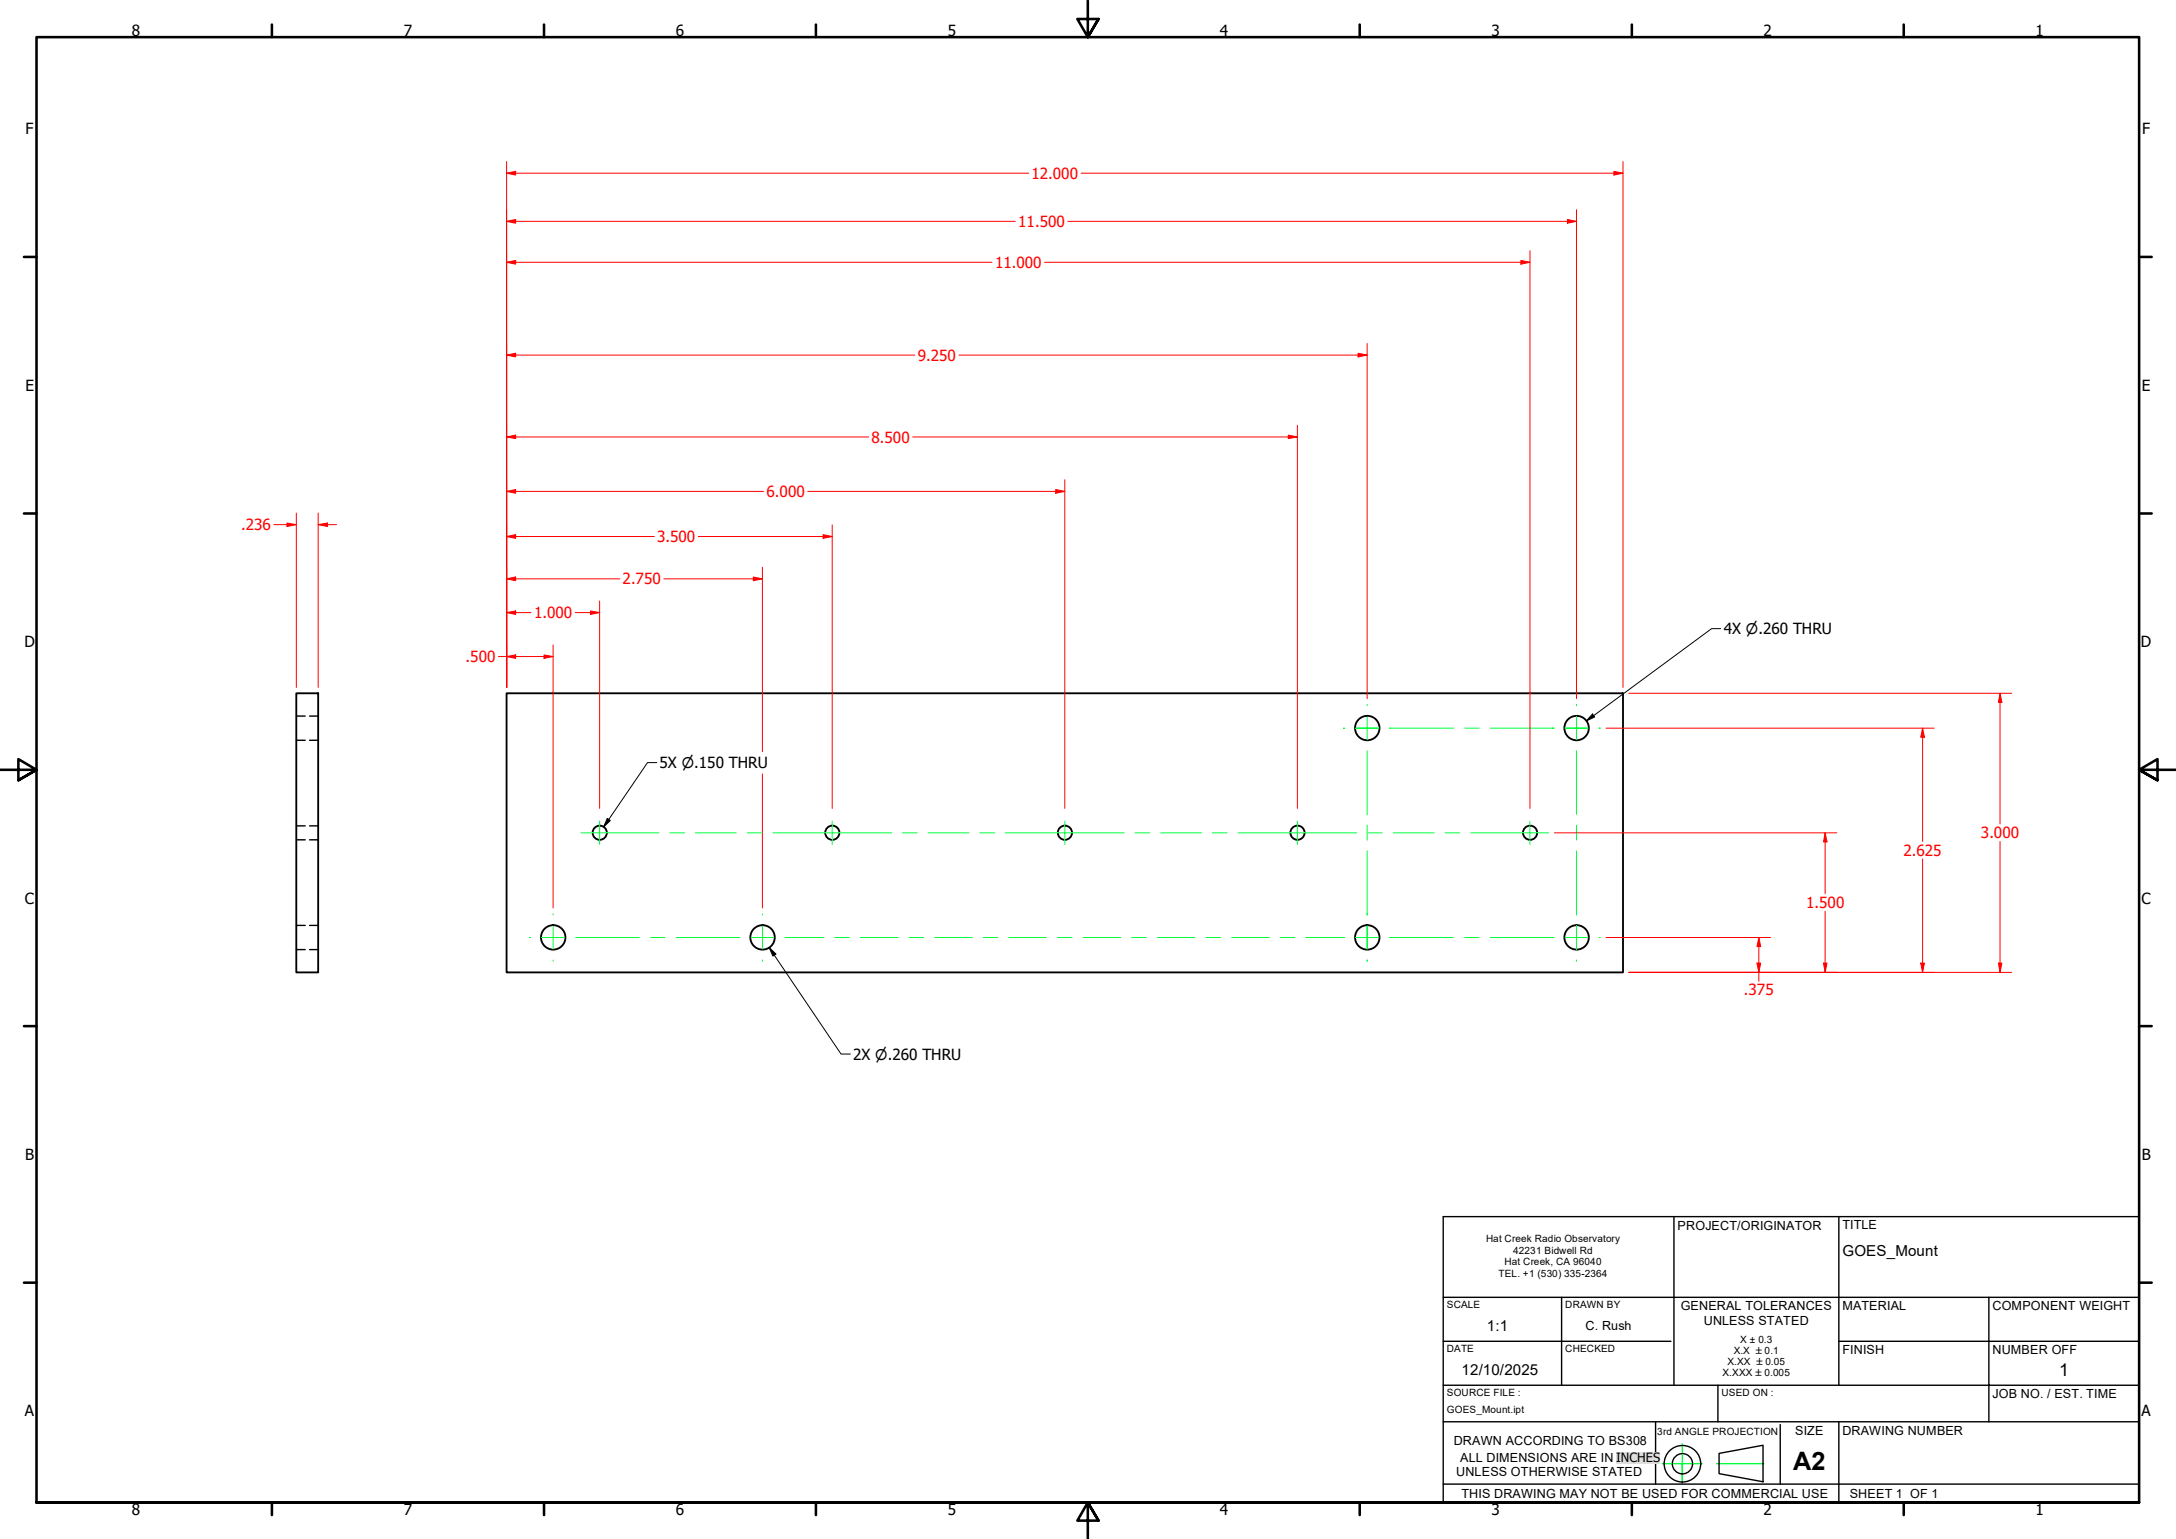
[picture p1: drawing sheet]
<svg xmlns="http://www.w3.org/2000/svg" width="594mm" height="420mm" viewBox="0 0 594 420" stroke-linecap="round" stroke-linejoin="round" font-family="sans-serif">
<!-- layer: Visible (ANSI) -->
<g fill="none" stroke="#000" stroke-width=".51">
<path d="M80.9 189.3h6v76.2h-6zM138.3 189.3h304.8v76.2h-304.8z"/>
<circle cx="373.3" cy="198.8" r="3.3"/>
<circle cx="430.4" cy="198.8" r="3.3"/>
<circle cx="163.7" cy="227.3" r="1.94"/>
<circle cx="227.2" cy="227.3" r="1.94"/>
<circle cx="290.7" cy="227.3" r="1.94"/>
<circle cx="354.2" cy="227.3" r="1.94"/>
<circle cx="417.7" cy="227.3" r="1.94"/>
<circle cx="151" cy="255.9" r="3.3"/>
<circle cx="208.2" cy="255.9" r="3.3"/>
<circle cx="373.3" cy="255.9" r="3.3"/>
<circle cx="430.4" cy="255.9" r="3.3"/>
</g>
<!-- layer: Hidden (ANSI) -->
<path d="M80.9 195.5h2.4M84.5 195.5h2.4M80.9 202.1h2.4M84.5 202.1h2.4M80.9 229.3h2.4M80.9 225.5h2.4M84.5 229.3h2.4M84.5 225.5h2.4M80.9 252.6h2.4M80.9 259.2h2.4M84.5 252.6h2.4M84.5 259.2h2.4" fill="none" stroke="#000" stroke-width=".38"/>
<!-- layer: Border (ANSI) -->
<g fill="none" stroke="#000" stroke-width=".7">
<path d="M74.2 6.7v3.4M148.5 6.7v3.4M222.8 6.7v3.4M297 .2v9.9l-2.9-4.9h5.8l-2.9 4.9 2.9-4.9M371.2 6.7v3.4M445.5 6.7v3.4M519.7 6.7v3.4M6.5 70.1h3.5M584 70.1h3.4M6.5 140.2h3.5M584 140.2h3.4M0 210.2h10l-5-3v5.8l5-2.8-5 2.8"/>
<path d="M594 210.2h-10l5-3v5.8l-5-2.8 5 2.8M6.5 280.1h3.5M584 280.1h3.4M6.5 350.2h3.5M584 350.2h3.4M10 410.2v-400.1h574v400.1h-574h574M74.2 410.2v3.4M148.5 410.2v3.4M222.8 410.2v3.4M299.9 415.1l-2.9-4.9 2.9 4.9h-5.8l2.9-4.9v10M371.2 410.2v3.4M445.5 410.2v3.4"/>
<path d="M519.7 410.2v3.4"/>
</g>
<!-- layer: Sketch Geometry(Design Office) -->
<g fill="none" stroke="#000" stroke-width=".38">
<path d="M394 332.1h190v78.1h-190zM457 332.1v46.1M502 332.1v46.1M394 354.2h190M426.3 354.2v24M543 354.2v24h41M394 366.2h62.2M394 378.2h108M469 378.2v10M502 366.2h82M502 378.2h41v10M394 388.2h190"/>
<path d="M452 388.2v17M459.3 399.6v5.3M469.3 396.8l12-2.2v9.9l-12-2.2zM486 388.9v16.3M502 388.2v22M394 405.2h190"/>
<circle cx="459.3" cy="399.6" r="5"/>
<circle cx="459.3" cy="399.6" r="2.76"/>
</g>
<path d="M453.8 399.6h10.9M459.3 394.2v10.7M468.7 399.6h12.8" fill="none" stroke="#0f0" stroke-width=".38"/>
<!-- layer: Symbol (ANSI) -->
<path d="M441.3 396.5h12v3.1h-12z" fill-rule="evenodd" fill="#e6e0db"/>
<!-- layer: Dimension (ANSI) -->
<path d="M78.4 143.2h2.5" fill="none" stroke="#f00" stroke-width=".27"/>
<path d="M78.4 142.8l2.5 .4-2.5 .5z" fill="#f00"/>
<path d="M78.4 142.8l2.5 .4-2.5 .5zM86.9 143.2h2.5" fill="none" stroke="#f00" stroke-width=".27"/>
<path d="M86.9 143.2l2.5-.4v.9z" fill="#f00"/>
<path d="M138.3 47.3h2.5M74.7 143.2h3.7M80.9 140.1v47.6M86.9 143.2l2.5-.4v.9zM86.9 140.1v47.6M89.4 143.2h2.5" fill="none" stroke="#f00" stroke-width=".27"/>
<path d="M138.3 47.3l2.5-.5v1z" fill="#f00"/>
<path d="M138.3 47.3l2.5-.5v1zM440.6 47.3h2.5" fill="none" stroke="#f00" stroke-width=".27"/>
<path d="M440.6 46.8l2.5 .5-2.5 .5z" fill="#f00"/>
<path d="M138.3 44.1v143.6M140.8 47.3h140.1M295.1 47.3h145.5M440.6 46.8l2.5 .5-2.5 .5zM443.1 44.1v143.6M138.3 179.2h2.5" fill="none" stroke="#f00" stroke-width=".27"/>
<!-- layer: Center Mark (ANSI) -->
<g fill="none" stroke="#00ff40" stroke-width=".27">
<path d="M366.8 198.8h.3M370.1 198.8h6.3M379.4 198.8h.3M423.9 198.8h.3M427.2 198.8h6.4M436.6 198.8h.3M163.7 224.2v6.3M227.2 224.2v6.3M290.7 224.2v6.3M354.2 224.2v6.3M417.7 224.2v6.3M151 249.5v.3"/>
<path d="M151 252.8v6.3M208.2 249.5v.3M208.2 252.8v6.3M373.3 249.5v.3M373.3 252.8v6.3M430.4 249.5v.3M430.4 252.8v6.3M151 262.1v.3M208.2 262.1v.3M373.3 262.1v.3M430.4 262.1v.3"/>
</g>
<!-- layer: Centerline (ANSI) -->
<g fill="none" stroke="#00ff40" stroke-width=".27">
<path d="M366.8 198.8h.3M370.1 198.8h6.3M373.3 192.3v.3M373.3 195.6v6.4M379.4 198.8h17.4M399.9 198.8h3.9M406.8 198.8h17.4M427.2 198.8h6.4M430.4 192.3v.3M430.4 195.6v6.4M436.6 198.8h.3M373.3 205v17.4"/>
<path d="M430.4 205v17.4M158.6 227.4h21.3M182.9 227.4h4M189.9 227.4h11.1M204 227.4h4M211 227.4h32.4M246.4 227.4h4M253.4 227.4h11.1M267.5 227.4h4M274.5 227.4h32.4M309.9 227.4h4M316.9 227.4h11.1"/>
<path d="M331 227.4h4M338 227.4h32.4M373.3 225.3v4M373.3 232.3v17.5M373.4 227.4h4M380.4 227.4h11.1M394.5 227.4h4M401.5 227.4h21.3M430.4 225.3v4M430.4 232.3v17.5M144.5 255.9h.3M147.8 255.9h6.4"/>
<path d="M157.2 255.9h17.4M177.6 255.9h3.9M184.6 255.9h17.4M205 255.9h6.3M214.3 255.9h10.6M227.9 255.9h4M234.9 255.9h10.3M248.2 255.9h4M255.1 255.9h10.3M268.4 255.9h4M275.4 255.9h10.3M288.7 255.9h4"/>
<path d="M295.7 255.9h10.3M309 255.9h4M316 255.9h10.3M329.2 255.9h4M336.2 255.9h10.3M349.5 255.9h4M356.5 255.9h10.6M370.1 255.9h6.3M373.3 252.8v6.3M379.4 255.9h17.4M399.9 255.9h3.9M406.8 255.9h17.4"/>
<path d="M427.2 255.9h6.4M430.4 252.8v6.3M436.6 255.9h.3M373.3 262.1v.3M430.4 262.1v.3"/>
</g>
<!-- layer: Dimension (ANSI) -->
<path d="M138.3 179.2l2.5-.4v.9z" fill="#f00"/>
<path d="M138.3 179.2l2.5-.4v.9zM148.5 179.2h2.5" fill="none" stroke="#f00" stroke-width=".27"/>
<path d="M148.5 178.8l2.5 .4-2.5 .5z" fill="#f00"/>
<path d="M136.1 179.2h2.2M138.3 176.1v11.6M138.3 167.2h2.5M140.8 179.2h7.7M148.5 178.8l2.5 .4-2.5 .5zM151 176.1v71.8" fill="none" stroke="#f00" stroke-width=".27"/>
<path d="M138.3 167.2l2.5-.4v.9z" fill="#f00"/>
<path d="M138.3 167.2l2.5-.4v.9zM161.2 167.2h2.5" fill="none" stroke="#f00" stroke-width=".27"/>
<path d="M161.2 166.8l2.5 .4-2.5 .5z" fill="#f00"/>
<path d="M138.3 158h2.5M138.3 164.1v23.6M140.8 167.2h4.2M157 167.2h4.2M161.2 166.8l2.5 .4-2.5 .5zM163.7 164.1v56.6" fill="none" stroke="#f00" stroke-width=".27"/>
<path d="M138.3 158l2.5-.5v1z" fill="#f00"/>
<path d="M138.3 158l2.5-.5v1zM205.7 158h2.5" fill="none" stroke="#f00" stroke-width=".27"/>
<path d="M205.7 157.5l2.5 .5-2.5 .5z" fill="#f00"/>
<path d="M138.3 154.9v32.8M138.3 146.5h2.5M140.8 158h28.4M181.2 158h24.5M205.7 157.5l2.5 .5-2.5 .5zM208.2 154.9v50.3M208.2 211.3v15.9M208.2 227.4v20.5" fill="none" stroke="#f00" stroke-width=".27"/>
<path d="M138.3 146.5l2.5-.5v1z" fill="#f00"/>
<path d="M138.3 146.5l2.5-.5v1zM224.7 146.5h2.5" fill="none" stroke="#f00" stroke-width=".27"/>
<path d="M224.7 146l2.5 .5-2.5 .5z" fill="#f00"/>
<path d="M138.3 134.2h2.5M138.3 143.3v44.4M140.8 146.5h37.8M190.6 146.5h34.1M224.7 146l2.5 .5-2.5 .5zM227.2 143.3v77.4" fill="none" stroke="#f00" stroke-width=".27"/>
<path d="M138.3 134.2l2.5-.6v1.1z" fill="#f00"/>
<path d="M138.3 134.2l2.5-.6v1.1zM288.2 134.2h2.5" fill="none" stroke="#f00" stroke-width=".27"/>
<path d="M288.2 133.6l2.5 .6-2.5 .5z" fill="#f00"/>
<path d="M138.3 119.3h2.5M138.3 131v56.7M140.8 134.2h67.7M220.5 134.2h67.7M288.2 133.6l2.5 .6-2.5 .5zM290.7 131v89.7" fill="none" stroke="#f00" stroke-width=".27"/>
<path d="M138.3 119.3l2.5-.5v.9z" fill="#f00"/>
<path d="M138.3 119.3l2.5-.5v.9zM351.7 119.3h2.5" fill="none" stroke="#f00" stroke-width=".27"/>
<path d="M351.7 118.8l2.5 .5-2.5 .4z" fill="#f00"/>
<path d="M138.3 96.9h2.5M138.3 116.1v71.6M140.8 119.3h96.4M249.2 119.3h102.5M351.7 118.8l2.5 .5-2.5 .4zM354.2 116.1v104.6" fill="none" stroke="#f00" stroke-width=".27"/>
<path d="M138.3 96.9l2.5-.5v1.1z" fill="#f00"/>
<path d="M138.3 96.9l2.5-.5v1.1zM370.8 96.9h2.5" fill="none" stroke="#f00" stroke-width=".27"/>
<path d="M370.8 96.4l2.5 .5-2.5 .6z" fill="#f00"/>
<path d="M138.3 71.6h2.5M138.3 93.8v93.9M140.8 96.9h108.9M261.8 96.9h109M370.8 96.4l2.5 .5-2.5 .6zM373.3 93.8v96.9" fill="none" stroke="#f00" stroke-width=".27"/>
<path d="M138.3 71.6l2.5-.5v1z" fill="#f00"/>
<path d="M138.3 71.6l2.5-.5v1zM415.2 71.6h2.5" fill="none" stroke="#f00" stroke-width=".27"/>
<path d="M415.2 71.1l2.5 .5-2.5 .5z" fill="#f00"/>
<path d="M138.3 68.4v119.3M138.3 60.4h2.5M140.8 71.6h130M285.2 71.6h130M415.2 71.1l2.5 .5-2.5 .5zM417.7 68.4v130.3M417.7 198.9v21.8" fill="none" stroke="#f00" stroke-width=".27"/>
<path d="M138.3 60.4l2.5-.5v1z" fill="#f00"/>
<path d="M138.3 60.4l2.5-.5v1zM427.9 60.4h2.5" fill="none" stroke="#f00" stroke-width=".27"/>
<path d="M427.9 59.9l2.5 .5-2.5 .5z" fill="#f00"/>
<path d="M138.3 57.3v130.4M427.9 59.9l2.5 .5-2.5 .5zM430.4 57.3v133.4M140.8 60.4h136.4M291.5 60.4h136.4M546 262.9v2.6" fill="none" stroke="#f00" stroke-width=".27"/>
<path d="M545.6 262.9h.9l-.5 2.6z" fill="#f00"/>
<path d="M546 189.3v2.4M545.6 262.9h.9l-.5 2.6z" fill="none" stroke="#f00" stroke-width=".27"/>
<path d="M546 189.3l.5 2.4h-.9z" fill="#f00"/>
<path d="M444.7 189.3h104.5M546 189.3l.5 2.4h-.9zM546 191.7v33.3M546 229.7v33.2M444.7 265.5h104.5M480.2 262.9v2.6" fill="none" stroke="#f00" stroke-width=".27"/>
<path d="M479.7 262.9h1l-.5 2.6z" fill="#f00"/>
<path d="M480.2 255.9v2.5M479.7 262.9h1l-.5 2.6z" fill="none" stroke="#f00" stroke-width=".27"/>
<path d="M480.2 255.9l.5 2.5h-1z" fill="#f00"/>
<path d="M438.5 255.9h44.9M480.2 255.9l.5 2.5h-1zM480.2 258.4v4.5M444.7 265.5h38.7M480.2 265.5v2.4M498.3 262.9v2.6" fill="none" stroke="#f00" stroke-width=".27"/>
<path d="M497.8 262.9h1l-.5 2.6z" fill="#f00"/>
<path d="M498.3 227.4v2.4M497.8 262.9h1l-.5 2.6z" fill="none" stroke="#f00" stroke-width=".27"/>
<path d="M498.3 227.4l.5 2.4h-1z" fill="#f00"/>
<path d="M424.4 227.4h5.9M430.5 227.4h71M498.3 227.4l.5 2.4h-1zM498.3 229.8v14.2M498.3 248.8v14.1M444.7 265.5h56.8M524.9 262.9v2.6" fill="none" stroke="#f00" stroke-width=".27"/>
<path d="M524.4 262.9h1l-.5 2.6z" fill="#f00"/>
<path d="M524.9 198.8v2.5M524.4 262.9h1l-.5 2.6z" fill="none" stroke="#f00" stroke-width=".27"/>
<path d="M524.9 198.8l.5 2.5h-1z" fill="#f00"/>
<path d="M438.5 198.8h89.6M524.9 198.8l.5 2.5h-1zM524.9 201.3v28.4M524.9 234.5v28.4M444.7 265.5h83.4" fill="none" stroke="#f00" stroke-width=".27"/>
<!-- layer: Symbol (ANSI) -->
<path d="M469.8 171.6h-2.5l-34.2 25.2M434.8 194.9l.6 .8-2.3 1.1zM179.3 208.2h-2.5l-12 17.6M165.8 223.4l.8 .6-1.8 1.8zM210 258.7l1.8 1.8-.8 .5zM210 258.7l19.6 29.1h2.6" fill="none" stroke="#000" stroke-width=".27"/>
<path d="M434.8 194.9l.6 .8-2.3 1.1zM165.8 223.4l.8 .6-1.8 1.8zM210 258.7l1.8 1.8-.8 .5z" fill="#000"/>
<text font-size="6.9" x="489.5" y="401.4">A2</text>
<text font-size="4.8" x="562.2" y="375.6">1</text>
<g font-size="4.2">
<text x="36" y="9.8">8</text>
<text x="110.2" y="9.8">7</text>
<text x="184.5" y="9.8">6</text>
<text x="258.8" y="9.8">5</text>
<text x="333" y="9.8">4</text>
<text x="407.2" y="9.8">3</text>
<text x="481.5" y="9.8">2</text>
<text x="555.8" y="9.8">1</text>
<text x="7" y="36.7">F</text>
<text x="584.8" y="36.7">F</text>
<text x="6.9" y="106.7">E</text>
<text x="584.8" y="106.7">E</text>
<text x="470.6" y="173.1">4X ⌀.260 THRU</text>
<text x="6.7" y="176.7">D</text>
<text x="584.5" y="176.7">D</text>
<text x="180.1" y="209.7">5X ⌀.150 THRU</text>
<text x="6.8" y="246.7">C</text>
<text x="584.6" y="246.7">C</text>
<text x="232.9" y="289.3">2X ⌀.260 THRU</text>
<text x="6.9" y="316.7">B</text>
<text x="584.7" y="316.7">B</text>
<text x="6.8" y="386.7">A</text>
<text x="584.6" y="386.7">A</text>
<text x="36" y="413.6">8</text>
<text x="110.2" y="413.6">7</text>
<text x="184.5" y="413.6">6</text>
<text x="258.8" y="413.6">5</text>
<text x="333" y="413.6">4</text>
<text x="407.2" y="413.6">3</text>
<text x="481.5" y="413.6">2</text>
<text x="555.8" y="413.6">1</text>
</g>
<g font-size="4.2" fill="#f00">
<text x="281.6" y="48.8">12.000</text>
<text x="278" y="62">11.500</text>
<text x="271.7" y="73.1">11.000</text>
<text x="250.6" y="98.5">9.250</text>
<text x="237.9" y="120.8">8.500</text>
<text x="209.3" y="135.7">6.000</text>
<text x="65.8" y="144.8">.236</text>
<text x="179.4" y="148">3.500</text>
<text x="170" y="159.6">2.750</text>
<text x="145.8" y="168.8">1.000</text>
<text x="127.1" y="180.8">.500</text>
<text x="519.7" y="233.7">2.625</text>
<text x="540.8" y="228.9">3.000</text>
<text x="493.1" y="247.9">1.500</text>
<text x="476.1" y="271.8">.375</text>
</g>
<g font-size="4.1">
<text x="503" y="342.8">GOES_Mount</text>
<text x="406" y="363.4">1:1</text>
<text x="399" y="375.4">12/10/2025</text>
</g>
<text font-size="3.5" x="441.3" y="399.1">INCHES</text>
<g font-size="3.4">
<text x="458" y="335.7">PROJECT/ORIGINATOR</text>
<text x="503" y="335.6">TITLE</text>
<text x="458.9" y="357.7">GENERAL TOLERANCES</text>
<text x="503" y="357.7">MATERIAL</text>
<text x="544" y="357.7">COMPONENT WEIGHT</text>
<text x="432.9" y="363.1">C. Rush</text>
<text x="465.1" y="361.6">UNLESS STATED</text>
<text x="503" y="369.7">FINISH</text>
<text x="544" y="369.7">NUMBER OFF</text>
<text x="544" y="381.7">JOB NO. / EST. TIME</text>
<text x="396.9" y="394.4">DRAWN ACCORDING TO BS308</text>
<text x="490.1" y="391.7">SIZE</text>
<text x="503" y="391.7">DRAWING NUMBER</text>
<text x="398.7" y="399.1">ALL DIMENSIONS ARE IN</text>
<text x="441.5" y="399.1">MM</text>
<text x="397.6" y="403">UNLESS OTHERWISE STATED</text>
<text x="399" y="408.9">THIS DRAWING MAY NOT BE USED FOR COMMERCIAL USE</text>
<text x="505" y="408.9">SHEET 1 OF 1</text>
</g>
<g font-size="2.7">
<text x="405.7" y="339.1">Hat Creek Radio Observatory</text>
<text x="410.7" y="345.5">Hat Creek, CA 96040</text>
<text x="413.1" y="342.3">42231 Bidwell Rd</text>
<text x="409.1" y="348.6">TEL. +1 (530) 335-2364</text>
<text x="395" y="357.2">SCALE</text>
<text x="427.4" y="357.2">DRAWN BY</text>
<text x="395" y="369.2">DATE</text>
<text x="427.4" y="369.2">CHECKED</text>
<text x="473.3" y="369.7">X.X ±0.1</text>
<text x="475.1" y="366.6">X ± 0.3</text>
<text x="470.3" y="375.6">X.XXX ±0.005</text>
<text x="471.6" y="372.7">X.XX ±0.05</text>
<text x="395" y="381.2">SOURCE FILE :</text>
<text x="470" y="381.2">USED ON :</text>
<text x="395" y="385.7">GOES_Mount.ipt</text>
<text x="452.4" y="391.6">3rd ANGLE PROJECTION</text>
</g>
</svg>
